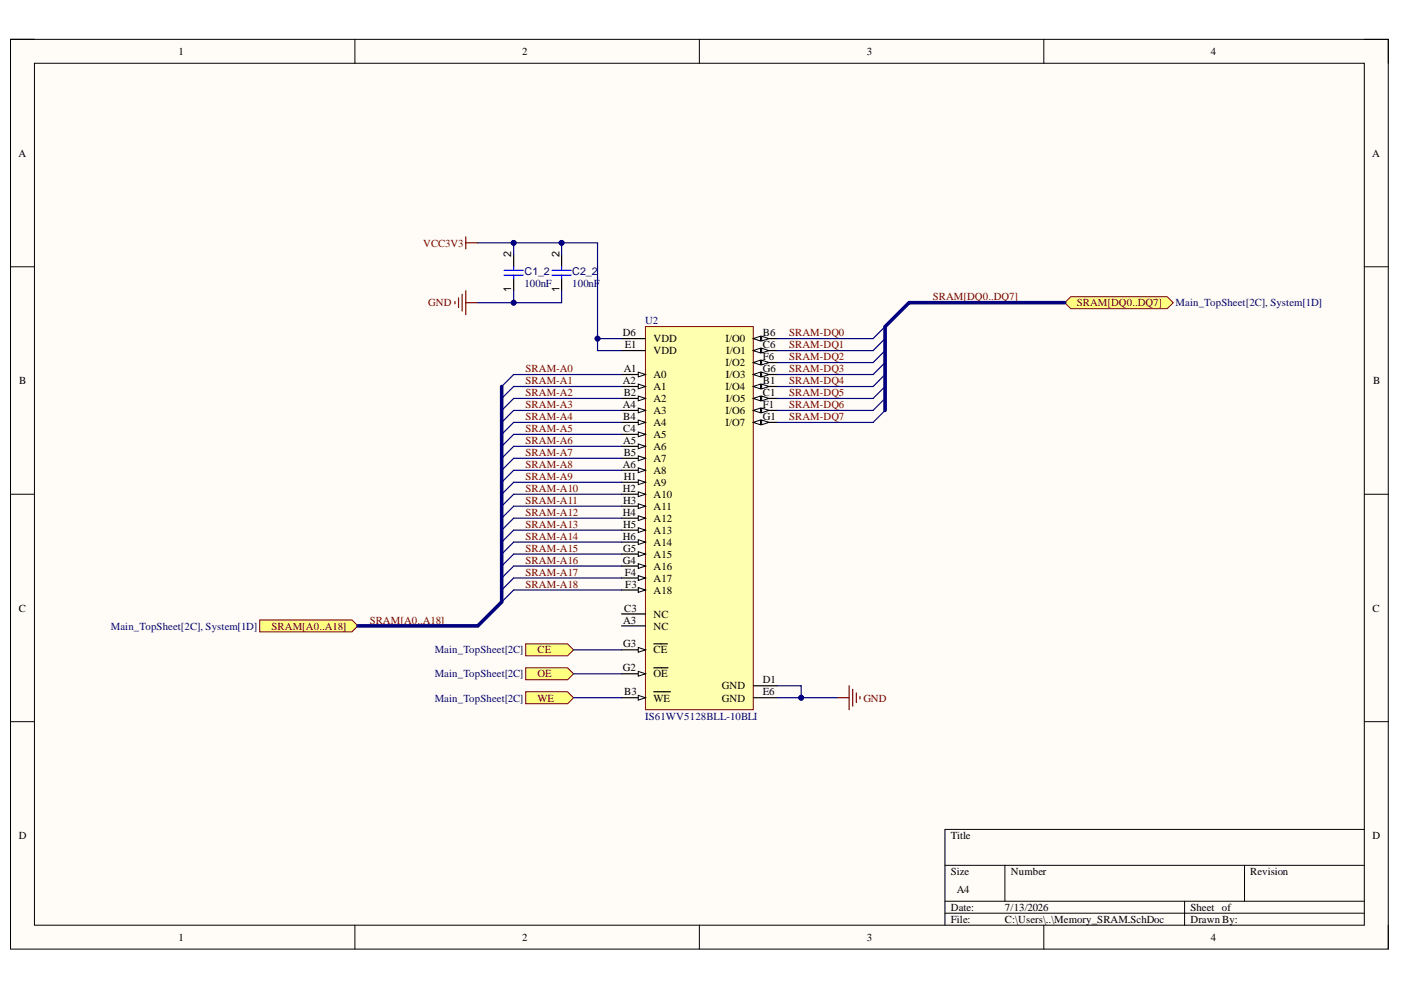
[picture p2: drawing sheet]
<svg xmlns="http://www.w3.org/2000/svg" width="297mm" height="210mm" viewBox="0 0 297 210" stroke-linecap="round" stroke-linejoin="round" font-family="sans-serif">
<path d="M2.2 8.3h292.1v192.9h-292.1z" fill-rule="evenodd" fill="#fffcf8"/>
<path d="M2.2 8.3h292.1v192.9h-292.1z" fill="none" stroke="#000" stroke-width=".21"/>
<path d="M7.3 13.4h282v182.8h-282z" fill-rule="evenodd" fill="#fffcf8"/>
<g fill="none" stroke="#000" stroke-width=".21">
<path d="M2.2 8.3h5.1M7.3 13.4h282v182.8h-282zM75.2 8.3v5.1M148.3 8.3v5.1M221.3 8.3v5.1M289.3 8.3h5v5.1M2.2 56.6h5.1M289.3 56.6h5M2.2 104.8h5.1M289.3 104.8h5M2.2 153h5.1M289.3 153h5"/>
<path d="M289.3 175.9h-88.9v20.3M75.2 196.2v5M148.3 196.2v5M200.4 183.5h88.9M200.4 191.1h88.9M200.4 193.6h88.9M213.1 183.5v7.6M221.3 196.2v5M251.2 191.1v5.1M263.9 183.5v7.6M294.3 196.2v5"/>
</g>
<path d="M136.9 69.3h22.8v81.2h-22.8z" fill-rule="evenodd" fill="#ffffb0"/>
<path d="M136.9 69.3h22.8v81.2h-22.8z" fill="none" stroke="#800000" stroke-width=".21"/>
<path d="M131.8 71.8h5.1M131.8 74.3h5.1M131.8 137.8h5.1" fill="none" stroke="#000" stroke-width=".25"/>
<path d="M135.3 137.3l1.6 .5-1.6 .5z" fill="#f8fcff"/>
<path d="M135.3 137.3l1.6 .5-1.6 .5z" fill="none" stroke="#000" stroke-width=".21"/>
<path d="M138.6 136.5h2.9M131.8 142.9h5.1" fill="none" stroke="#000" stroke-width=".25"/>
<path d="M135.3 142.4l1.6 .5-1.6 .5z" fill="#f8fcff"/>
<path d="M135.3 142.4l1.6 .5-1.6 .5z" fill="none" stroke="#000" stroke-width=".21"/>
<path d="M131.8 147.9h5.1M138.6 141.6h3" fill="none" stroke="#000" stroke-width=".25"/>
<path d="M135.3 147.4l1.6 .5-1.6 .5z" fill="#f8fcff"/>
<path d="M135.3 147.4l1.6 .5-1.6 .5z" fill="none" stroke="#000" stroke-width=".21"/>
<path d="M159.7 71.8h5.1M138.6 146.7h3.5" fill="none" stroke="#000" stroke-width=".25"/>
<path d="M159.7 71.8l1.5-.5v1z" fill="#f8fcff"/>
<path d="M159.7 71.8l1.5-.5v1z" fill="none" stroke="#000" stroke-width=".21"/>
<path d="M161.5 71.3l1.5 .5-1.5 .5z" fill="#f8fcff"/>
<path d="M161.5 71.3l1.5 .5-1.5 .5z" fill="none" stroke="#000" stroke-width=".21"/>
<path d="M159.7 74.3h5.1" fill="none" stroke="#000" stroke-width=".25"/>
<path d="M159.7 74.3l1.5-.5v1z" fill="#f8fcff"/>
<path d="M159.7 74.3l1.5-.5v1z" fill="none" stroke="#000" stroke-width=".21"/>
<path d="M161.5 73.8l1.5 .5-1.5 .5z" fill="#f8fcff"/>
<path d="M161.5 73.8l1.5 .5-1.5 .5z" fill="none" stroke="#000" stroke-width=".21"/>
<path d="M159.7 76.9h5.1" fill="none" stroke="#000" stroke-width=".25"/>
<path d="M159.7 76.9l1.5-.5v1z" fill="#f8fcff"/>
<path d="M159.7 76.9l1.5-.5v1z" fill="none" stroke="#000" stroke-width=".21"/>
<path d="M161.5 76.4l1.5 .5-1.5 .5z" fill="#f8fcff"/>
<path d="M161.5 76.4l1.5 .5-1.5 .5z" fill="none" stroke="#000" stroke-width=".21"/>
<path d="M159.7 79.4h5.1" fill="none" stroke="#000" stroke-width=".25"/>
<path d="M159.7 79.4l1.5-.5v1z" fill="#f8fcff"/>
<path d="M159.7 79.4l1.5-.5v1z" fill="none" stroke="#000" stroke-width=".21"/>
<path d="M161.5 78.9l1.5 .5-1.5 .5z" fill="#f8fcff"/>
<path d="M161.5 78.9l1.5 .5-1.5 .5z" fill="none" stroke="#000" stroke-width=".21"/>
<path d="M159.7 81.9h5.1" fill="none" stroke="#000" stroke-width=".25"/>
<path d="M159.7 81.9l1.5-.5v1.1z" fill="#f8fcff"/>
<path d="M159.7 81.9l1.5-.5v1.1z" fill="none" stroke="#000" stroke-width=".21"/>
<path d="M161.5 81.4l1.5 .5-1.5 .6z" fill="#f8fcff"/>
<path d="M161.5 81.4l1.5 .5-1.5 .6z" fill="none" stroke="#000" stroke-width=".21"/>
<path d="M159.7 84.5h5.1" fill="none" stroke="#000" stroke-width=".25"/>
<path d="M159.7 84.5l1.5-.5v1z" fill="#f8fcff"/>
<path d="M159.7 84.5l1.5-.5v1z" fill="none" stroke="#000" stroke-width=".21"/>
<path d="M161.5 84l1.5 .5-1.5 .5z" fill="#f8fcff"/>
<path d="M161.5 84l1.5 .5-1.5 .5z" fill="none" stroke="#000" stroke-width=".21"/>
<path d="M159.7 87h5.1" fill="none" stroke="#000" stroke-width=".25"/>
<path d="M159.7 87l1.5-.5v1z" fill="#f8fcff"/>
<path d="M159.7 87l1.5-.5v1z" fill="none" stroke="#000" stroke-width=".21"/>
<path d="M161.5 86.5l1.5 .5-1.5 .5z" fill="#f8fcff"/>
<path d="M161.5 86.5l1.5 .5-1.5 .5z" fill="none" stroke="#000" stroke-width=".21"/>
<path d="M159.7 89.6h5.1" fill="none" stroke="#000" stroke-width=".25"/>
<path d="M159.7 89.6l1.5-.6v1.1z" fill="#f8fcff"/>
<path d="M159.7 89.6l1.5-.6v1.1z" fill="none" stroke="#000" stroke-width=".21"/>
<path d="M161.5 89l1.5 .6-1.5 .5z" fill="#f8fcff"/>
<path d="M161.5 89l1.5 .6-1.5 .5z" fill="none" stroke="#000" stroke-width=".21"/>
<path d="M131.8 79.4h5.1M131.8 132.7h5.1M131.8 130.2h5.1M159.7 145.4h5.1M159.7 147.9h5.1" fill="none" stroke="#000" stroke-width=".25"/>
<path d="M135.3 78.9l1.6 .5-1.6 .5z" fill="#f8fcff"/>
<path d="M135.3 78.9l1.6 .5-1.6 .5z" fill="none" stroke="#000" stroke-width=".21"/>
<path d="M131.8 81.9h5.1" fill="none" stroke="#000" stroke-width=".25"/>
<path d="M135.3 81.4l1.6 .5-1.6 .6z" fill="#f8fcff"/>
<path d="M135.3 81.4l1.6 .5-1.6 .6z" fill="none" stroke="#000" stroke-width=".21"/>
<path d="M131.8 87h5.1" fill="none" stroke="#000" stroke-width=".25"/>
<path d="M135.3 86.5l1.6 .5-1.6 .5z" fill="#f8fcff"/>
<path d="M135.3 86.5l1.6 .5-1.6 .5z" fill="none" stroke="#000" stroke-width=".21"/>
<path d="M131.8 94.6h5.1" fill="none" stroke="#000" stroke-width=".25"/>
<path d="M135.3 94.1l1.6 .5-1.6 .5z" fill="#f8fcff"/>
<path d="M135.3 94.1l1.6 .5-1.6 .5z" fill="none" stroke="#000" stroke-width=".21"/>
<path d="M131.8 99.7h5.1" fill="none" stroke="#000" stroke-width=".25"/>
<path d="M135.3 99.2l1.6 .5-1.6 .5z" fill="#f8fcff"/>
<path d="M135.3 99.2l1.6 .5-1.6 .5z" fill="none" stroke="#000" stroke-width=".21"/>
<path d="M131.8 84.5h5.1" fill="none" stroke="#000" stroke-width=".25"/>
<path d="M135.3 84l1.6 .5-1.6 .5z" fill="#f8fcff"/>
<path d="M135.3 84l1.6 .5-1.6 .5z" fill="none" stroke="#000" stroke-width=".21"/>
<path d="M131.8 89.6h5.1" fill="none" stroke="#000" stroke-width=".25"/>
<path d="M135.3 89l1.6 .6-1.6 .5z" fill="#f8fcff"/>
<path d="M135.3 89l1.6 .6-1.6 .5z" fill="none" stroke="#000" stroke-width=".21"/>
<path d="M131.8 97.2h5.1" fill="none" stroke="#000" stroke-width=".25"/>
<path d="M135.3 96.7l1.6 .5-1.6 .5z" fill="#f8fcff"/>
<path d="M135.3 96.7l1.6 .5-1.6 .5z" fill="none" stroke="#000" stroke-width=".21"/>
<path d="M131.8 92.1h5.1" fill="none" stroke="#000" stroke-width=".25"/>
<path d="M135.3 91.6l1.6 .5-1.6 .5z" fill="#f8fcff"/>
<path d="M135.3 91.6l1.6 .5-1.6 .5z" fill="none" stroke="#000" stroke-width=".21"/>
<path d="M131.8 125.1h5.1" fill="none" stroke="#000" stroke-width=".25"/>
<path d="M135.3 124.6l1.6 .5-1.6 .5z" fill="#f8fcff"/>
<path d="M135.3 124.6l1.6 .5-1.6 .5z" fill="none" stroke="#000" stroke-width=".21"/>
<path d="M131.8 122.6h5.1" fill="none" stroke="#000" stroke-width=".25"/>
<path d="M135.3 122l1.6 .6-1.6 .5z" fill="#f8fcff"/>
<path d="M135.3 122l1.6 .6-1.6 .5z" fill="none" stroke="#000" stroke-width=".21"/>
<path d="M131.8 120h5.1" fill="none" stroke="#000" stroke-width=".25"/>
<path d="M135.3 119.5l1.6 .5-1.6 .5z" fill="#f8fcff"/>
<path d="M135.3 119.5l1.6 .5-1.6 .5z" fill="none" stroke="#000" stroke-width=".21"/>
<path d="M131.8 117.5h5.1" fill="none" stroke="#000" stroke-width=".25"/>
<path d="M135.3 117l1.6 .5-1.6 .5z" fill="#f8fcff"/>
<path d="M135.3 117l1.6 .5-1.6 .5z" fill="none" stroke="#000" stroke-width=".21"/>
<path d="M131.8 102.2h5.1" fill="none" stroke="#000" stroke-width=".25"/>
<path d="M135.3 101.7l1.6 .5-1.6 .6z" fill="#f8fcff"/>
<path d="M135.3 101.7l1.6 .5-1.6 .6z" fill="none" stroke="#000" stroke-width=".21"/>
<path d="M131.8 104.8h5.1" fill="none" stroke="#000" stroke-width=".25"/>
<path d="M135.3 104.3l1.6 .5-1.6 .5z" fill="#f8fcff"/>
<path d="M135.3 104.3l1.6 .5-1.6 .5z" fill="none" stroke="#000" stroke-width=".21"/>
<path d="M131.8 107.3h5.1" fill="none" stroke="#000" stroke-width=".25"/>
<path d="M135.3 106.8l1.6 .5-1.6 .5z" fill="#f8fcff"/>
<path d="M135.3 106.8l1.6 .5-1.6 .5z" fill="none" stroke="#000" stroke-width=".21"/>
<path d="M131.8 109.9h5.1" fill="none" stroke="#000" stroke-width=".25"/>
<path d="M135.3 109.4l1.6 .5-1.6 .5z" fill="#f8fcff"/>
<path d="M135.3 109.4l1.6 .5-1.6 .5z" fill="none" stroke="#000" stroke-width=".21"/>
<path d="M131.8 112.4h5.1" fill="none" stroke="#000" stroke-width=".25"/>
<path d="M135.3 111.9l1.6 .5-1.6 .5z" fill="#f8fcff"/>
<path d="M135.3 111.9l1.6 .5-1.6 .5z" fill="none" stroke="#000" stroke-width=".21"/>
<path d="M131.8 114.9h5.1" fill="none" stroke="#000" stroke-width=".25"/>
<path d="M135.3 114.4l1.6 .5-1.6 .5z" fill="#f8fcff"/>
<path d="M135.3 114.4l1.6 .5-1.6 .5z" fill="none" stroke="#000" stroke-width=".21"/>
<path d="M111.4 136.5h8.9l1.3 1.3-1.3 1.3h-8.9z" fill-rule="evenodd" fill="#ffff80"/>
<path d="M111.4 136.5h8.9l1.3 1.3-1.3 1.3h-8.9z" fill="none" stroke="#800000" stroke-width=".21"/>
<path d="M111.4 141.6h8.9l1.3 1.3-1.3 1.2h-8.9z" fill-rule="evenodd" fill="#ffff80"/>
<path d="M111.4 141.6h8.9l1.3 1.3-1.3 1.2h-8.9z" fill="none" stroke="#800000" stroke-width=".21"/>
<path d="M111.4 146.7h8.9l1.3 1.2-1.3 1.3h-8.9z" fill-rule="evenodd" fill="#ffff80"/>
<path d="M111.4 146.7h8.9l1.3 1.2-1.3 1.3h-8.9z" fill="none" stroke="#800000" stroke-width=".21"/>
<path d="M98.7 50.2v2.6M98.7 51.5h2.6M96.5 63.9v.5M97.2 63.2v2M98 62.4v3.6M98.7 61.6v5.1M98.7 64.2h2.6M177.5 147.9h2.5M180 145.4v5.1M180.8 146.2v3.5M181.6 146.9v2M182.3 147.7v.5" fill="none" stroke="#800000" stroke-width=".25"/>
<path d="M108.9 54v2.6M108.9 59.1v2.5M119.1 54v2.6M119.1 59.1v2.5" fill="none" stroke="#000" stroke-width=".25"/>
<path d="M106.9 57.3h4M106.9 58.3h4M108.9 56.6v.7M108.9 58.3v.8M117 57.3h4.1M117 58.3h4.1M119.1 56.6v.7M119.1 58.3v.8" fill="none" stroke="#00f" stroke-width=".25"/>
<g fill="none" stroke="#000080" stroke-width=".25">
<path d="M108.9 79.4l-2.5 2.5M187.6 69.3l-2.5 2.5M187.6 71.8l-2.5 2.5M187.6 74.3l-2.5 2.6M187.6 76.9l-2.5 2.5M187.6 79.4l-2.5 2.6M108.9 81.9l-2.5 2.6M108.9 84.5l-2.5 2.5M108.9 87l-2.5 2.6M108.9 89.6l-2.5 2.5M108.9 92.1l-2.5 2.5M108.9 94.6l-2.5 2.6"/>
<path d="M108.9 97.2l-2.5 2.5M108.9 99.7l-2.5 2.5M187.6 82l-2.5 2.5M187.6 84.5l-2.5 2.5M187.6 87l-2.5 2.6M108.9 102.2l-2.5 2.6M108.9 104.8l-2.5 2.5M108.9 107.3l-2.5 2.6M108.9 109.9l-2.5 2.5M108.9 112.4l-2.5 2.5M108.9 114.9l-2.5 2.6M108.9 117.5l-2.5 2.5"/>
<path d="M108.9 120l-2.5 2.6M108.9 122.6l-2.5 2.5M108.9 125.1l-2.5 2.5"/>
</g>
<path d="M55.1 131.4h19.5l1.3 1.3-1.3 1.3h-19.5z" fill-rule="evenodd" fill="#ffff80"/>
<path d="M55.1 131.4h19.5l1.3 1.3-1.3 1.3h-19.5z" fill="none" stroke="#800000" stroke-width=".21"/>
<path d="M225.7 64.2l1.3-1.3h20.5l1.2 1.3-1.2 1.2h-20.5z" fill-rule="evenodd" fill="#ffff80"/>
<path d="M225.7 64.2l1.3-1.3h20.5l1.2 1.3-1.2 1.2h-20.5z" fill="none" stroke="#800000" stroke-width=".21"/>
<path d="M121.6 137.8h10.2M121.6 142.9h10.2M121.6 147.9h10.2M164.8 147.9h12.7" fill="none" stroke="#000080" stroke-width=".25"/>
<circle cx="169.9" cy="147.9" r=".51" fill="#000080"/>
<circle cx="169.9" cy="147.9" r=".51" fill="none" stroke="#000080" stroke-width=".21"/>
<path d="M164.8 145.4h5.1v2.5" fill="none" stroke="#000080" stroke-width=".25"/>
<circle cx="169.9" cy="147.9" r=".51" fill="#000080"/>
<circle cx="169.9" cy="147.9" r=".51" fill="none" stroke="#000080" stroke-width=".21"/>
<path d="M126.7 71.8v2.5h5.1" fill="none" stroke="#000080" stroke-width=".25"/>
<circle cx="126.7" cy="71.8" r=".51" fill="#000080"/>
<circle cx="126.7" cy="71.8" r=".51" fill="none" stroke="#000080" stroke-width=".21"/>
<path d="M101.3 51.5h25.4v20.3h5.1" fill="none" stroke="#000080" stroke-width=".25"/>
<circle cx="126.7" cy="71.8" r=".51" fill="#000080"/>
<circle cx="126.7" cy="71.8" r=".51" fill="none" stroke="#000080" stroke-width=".21"/>
<circle cx="119.1" cy="51.5" r=".51" fill="#000080"/>
<circle cx="119.1" cy="51.5" r=".51" fill="none" stroke="#000080" stroke-width=".21"/>
<circle cx="108.9" cy="51.5" r=".51" fill="#000080"/>
<circle cx="108.9" cy="51.5" r=".51" fill="none" stroke="#000080" stroke-width=".21"/>
<path d="M108.9 51.5v2.5" fill="none" stroke="#000080" stroke-width=".25"/>
<circle cx="108.9" cy="51.5" r=".51" fill="#000080"/>
<circle cx="108.9" cy="51.5" r=".51" fill="none" stroke="#000080" stroke-width=".21"/>
<path d="M119.1 51.5v2.5" fill="none" stroke="#000080" stroke-width=".25"/>
<circle cx="119.1" cy="51.5" r=".51" fill="#000080"/>
<circle cx="119.1" cy="51.5" r=".51" fill="none" stroke="#000080" stroke-width=".21"/>
<path d="M119.1 61.6v2.6h-17.8" fill="none" stroke="#000080" stroke-width=".25"/>
<circle cx="108.9" cy="64.2" r=".51" fill="#000080"/>
<circle cx="108.9" cy="64.2" r=".51" fill="none" stroke="#000080" stroke-width=".21"/>
<path d="M108.9 61.6v2.6" fill="none" stroke="#000080" stroke-width=".25"/>
<circle cx="108.9" cy="64.2" r=".51" fill="#000080"/>
<circle cx="108.9" cy="64.2" r=".51" fill="none" stroke="#000080" stroke-width=".21"/>
<g fill="none" stroke="#000080" stroke-width=".25">
<path d="M108.9 79.4h22.9M164.8 79.4h20.3M164.8 71.8h20.3M164.8 74.3h20.3M164.8 76.9h20.3M108.9 81.9h22.9M108.9 84.5h22.9M108.9 87h22.9M108.9 89.6h22.9M108.9 92.1h22.9M108.9 94.6h22.9M108.9 97.2h22.9"/>
<path d="M108.9 99.7h22.9M164.8 82h20.3M164.8 84.5h20.3M164.8 87h20.3M164.8 89.6h20.3M108.9 102.2h22.9M108.9 104.8h22.9M108.9 107.3h22.9M108.9 109.9h22.9M108.9 112.4h22.9M108.9 114.9h22.9M108.9 117.5h22.9"/>
<path d="M108.9 120h22.9M108.9 122.6h22.9M108.9 125.1h22.9"/>
</g>
<path d="M225.7 64.2h-33l-5.1 5.1v17.7M106.4 81.9v45.7l-5.1 5.1h-25.4" fill="none" stroke="#000080" stroke-width=".76"/>
<g font-size="2.3">
<text x="37.9" y="11.6">1</text>
<text x="110.7" y="11.6">2</text>
<text x="183.8" y="11.6">3</text>
<text x="256.7" y="11.6">4</text>
<text x="3.9" y="33.3">A</text>
<text x="290.9" y="33.3">A</text>
<text x="108.4" y="54.6" transform="rotate(-90 108.4 54.6)">2</text>
<text x="118.6" y="54.6" transform="rotate(-90 118.6 54.6)">2</text>
<text x="108.4" y="62" transform="rotate(-90 108.4 62)">1</text>
<text x="118.6" y="62" transform="rotate(-90 118.6 62)">1</text>
<text x="132.1" y="71.3">D6</text>
<text x="161.7" y="71.3">B6</text>
<text x="132.5" y="73.8">E1</text>
<text x="138.6" y="72.6">VDD</text>
<text x="138.6" y="75.1">VDD</text>
<text x="153.8" y="72.6">I/O0</text>
<text x="153.8" y="77.6">I/O2</text>
<text x="154" y="75.1">I/O1</text>
<text x="161.7" y="73.8">C6</text>
<text x="161.7" y="76.4">F6</text>
<text x="4.1" y="81.4">B</text>
<text x="132.1" y="81.4">A2</text>
<text x="132.2" y="78.9">A1</text>
<text x="132.2" y="84">B2</text>
<text x="138.6" y="80.2">A0</text>
<text x="138.6" y="82.7">A1</text>
<text x="153.8" y="82.7">I/O4</text>
<text x="153.9" y="80.2">I/O3</text>
<text x="161.7" y="78.9">G6</text>
<text x="161.7" y="81.4">B1</text>
<text x="161.7" y="84">C1</text>
<text x="291.1" y="81.4">B</text>
<text x="132.1" y="86.5">A4</text>
<text x="132.2" y="89.1">B4</text>
<text x="138.6" y="87.8">A3</text>
<text x="138.6" y="85.2">A2</text>
<text x="153.8" y="87.8">I/O6</text>
<text x="153.9" y="85.2">I/O5</text>
<text x="161.7" y="86.5">F1</text>
<text x="161.7" y="89.1">G1</text>
<text x="132.2" y="94.2">A5</text>
<text x="132.2" y="91.7">C4</text>
<text x="138.6" y="95.5">A6</text>
<text x="138.6" y="90.4">A4</text>
<text x="138.6" y="92.9">A5</text>
<text x="153.8" y="90.4">I/O7</text>
<text x="132.1" y="99.3">A6</text>
<text x="132.2" y="96.7">B5</text>
<text x="132.2" y="101.8">H1</text>
<text x="138.6" y="100.5">A8</text>
<text x="138.6" y="98">A7</text>
<text x="132.1" y="104.3">H2</text>
<text x="132.2" y="106.9">H3</text>
<text x="138.6" y="103.1">A9</text>
<text x="138.6" y="105.6">A10</text>
<text x="132.1" y="109.4">H4</text>
<text x="132.2" y="111.9">H5</text>
<text x="138.6" y="108.1">A11</text>
<text x="138.6" y="110.7">A12</text>
<text x="138.6" y="113.2">A13</text>
<text x="132.1" y="119.5">G4</text>
<text x="132.1" y="114.5">H6</text>
<text x="132.2" y="117">G5</text>
<text x="138.6" y="118.3">A15</text>
<text x="138.6" y="115.7">A14</text>
<text x="132.5" y="122.1">F4</text>
<text x="132.6" y="124.6">F3</text>
<text x="138.6" y="125.9">A18</text>
<text x="138.6" y="123.3">A17</text>
<text x="138.6" y="120.8">A16</text>
<text x="4" y="129.7">C</text>
<text x="132.3" y="129.7">C3</text>
<text x="138.6" y="130.9">NC</text>
<text x="291" y="129.7">C</text>
<text x="132.2" y="137.3">G3</text>
<text x="132.2" y="132.2">A3</text>
<text x="138.6" y="133.5">NC</text>
<text x="132.1" y="142.3">G2</text>
<text x="138.6" y="138.5">CE</text>
<text x="138.6" y="143.6">OE</text>
<text x="132.3" y="147.4">B3</text>
<text x="138.6" y="148.8">WE</text>
<text x="153" y="146.1">GND</text>
<text x="153" y="148.8">GND</text>
<text x="161.7" y="144.9">D1</text>
<text x="161.7" y="147.4">E6</text>
<text x="4" y="177.9">D</text>
<text x="201.6" y="177.9">Title</text>
<text x="291" y="177.9">D</text>
<text x="201.6" y="185.5">Size</text>
<text x="214.3" y="185.5">Number</text>
<text x="265.1" y="185.5">Revision</text>
<text x="202.8" y="189.3">A4</text>
<text x="201.6" y="193.1">Date:</text>
<text x="201.6" y="195.7">File:</text>
<text x="213.1" y="193.1">7/13/2026</text>
<text x="213.1" y="195.7">C:\Users\..\Memory_SRAM.SchDoc</text>
<text x="252.4" y="193.1">Sheet of</text>
<text x="252.4" y="195.7">Drawn By:</text>
<text x="37.9" y="199.5">1</text>
<text x="110.7" y="199.5">2</text>
<text x="183.8" y="199.5">3</text>
<text x="256.7" y="199.5">4</text>
</g>
<g font-size="2.3" fill="#800000">
<text x="89.7" y="52.3">VCC3V3</text>
<text x="90.8" y="65">GND</text>
<text x="197.8" y="63.7">SRAM[DQ0..DQ7]</text>
<text x="228.3" y="65">SRAM[DQ0..DQ7]</text>
<text x="167.3" y="71.3">SRAM-DQ0</text>
<text x="167.3" y="73.8">SRAM-DQ1</text>
<text x="167.3" y="76.4">SRAM-DQ2</text>
<text x="111.4" y="78.9">SRAM-A0</text>
<text x="111.4" y="81.4">SRAM-A1</text>
<text x="111.4" y="84">SRAM-A2</text>
<text x="167.3" y="78.9">SRAM-DQ3</text>
<text x="167.3" y="81.4">SRAM-DQ4</text>
<text x="167.3" y="84">SRAM-DQ5</text>
<text x="111.4" y="86.5">SRAM-A3</text>
<text x="111.4" y="89.1">SRAM-A4</text>
<text x="167.3" y="86.5">SRAM-DQ6</text>
<text x="167.3" y="89.1">SRAM-DQ7</text>
<text x="111.4" y="91.7">SRAM-A5</text>
<text x="111.4" y="94.2">SRAM-A6</text>
<text x="111.4" y="96.7">SRAM-A7</text>
<text x="111.4" y="99.3">SRAM-A8</text>
<text x="111.4" y="101.8">SRAM-A9</text>
<text x="111.4" y="104.3">SRAM-A10</text>
<text x="111.4" y="106.9">SRAM-A11</text>
<text x="111.4" y="109.4">SRAM-A12</text>
<text x="111.4" y="111.9">SRAM-A13</text>
<text x="111.4" y="114.5">SRAM-A14</text>
<text x="111.4" y="117">SRAM-A15</text>
<text x="111.4" y="119.5">SRAM-A16</text>
<text x="111.4" y="122.1">SRAM-A17</text>
<text x="111.4" y="124.6">SRAM-A18</text>
<text x="57.6" y="133.5">SRAM[A0..A18]</text>
<text x="78.4" y="132.2">SRAM[A0..A18]</text>
<text x="114" y="138.5">CE</text>
<text x="114" y="143.6">OE</text>
<text x="114" y="148.8">WE</text>
<text x="183.1" y="148.8">GND</text>
</g>
<g font-size="2.3" fill="#000080">
<text x="111.2" y="58.4">C1_2</text>
<text x="121.3" y="58.4">C2_2</text>
<text x="111.2" y="60.9">100nF</text>
<text x="121.3" y="60.9">100nF</text>
<text x="249.3" y="65">Main_TopSheet[2C], System[1D]</text>
<text x="136.8" y="68.8">U2</text>
<text x="23.5" y="133.5">Main_TopSheet[2C], System[1D]</text>
<text x="92.2" y="138.5">Main_TopSheet[2C]</text>
<text x="92.2" y="143.6">Main_TopSheet[2C]</text>
<text x="92.2" y="148.8">Main_TopSheet[2C]</text>
<text x="136.8" y="152.6">IS61WV5128BLL-10BLI</text>
</g>
</svg>
